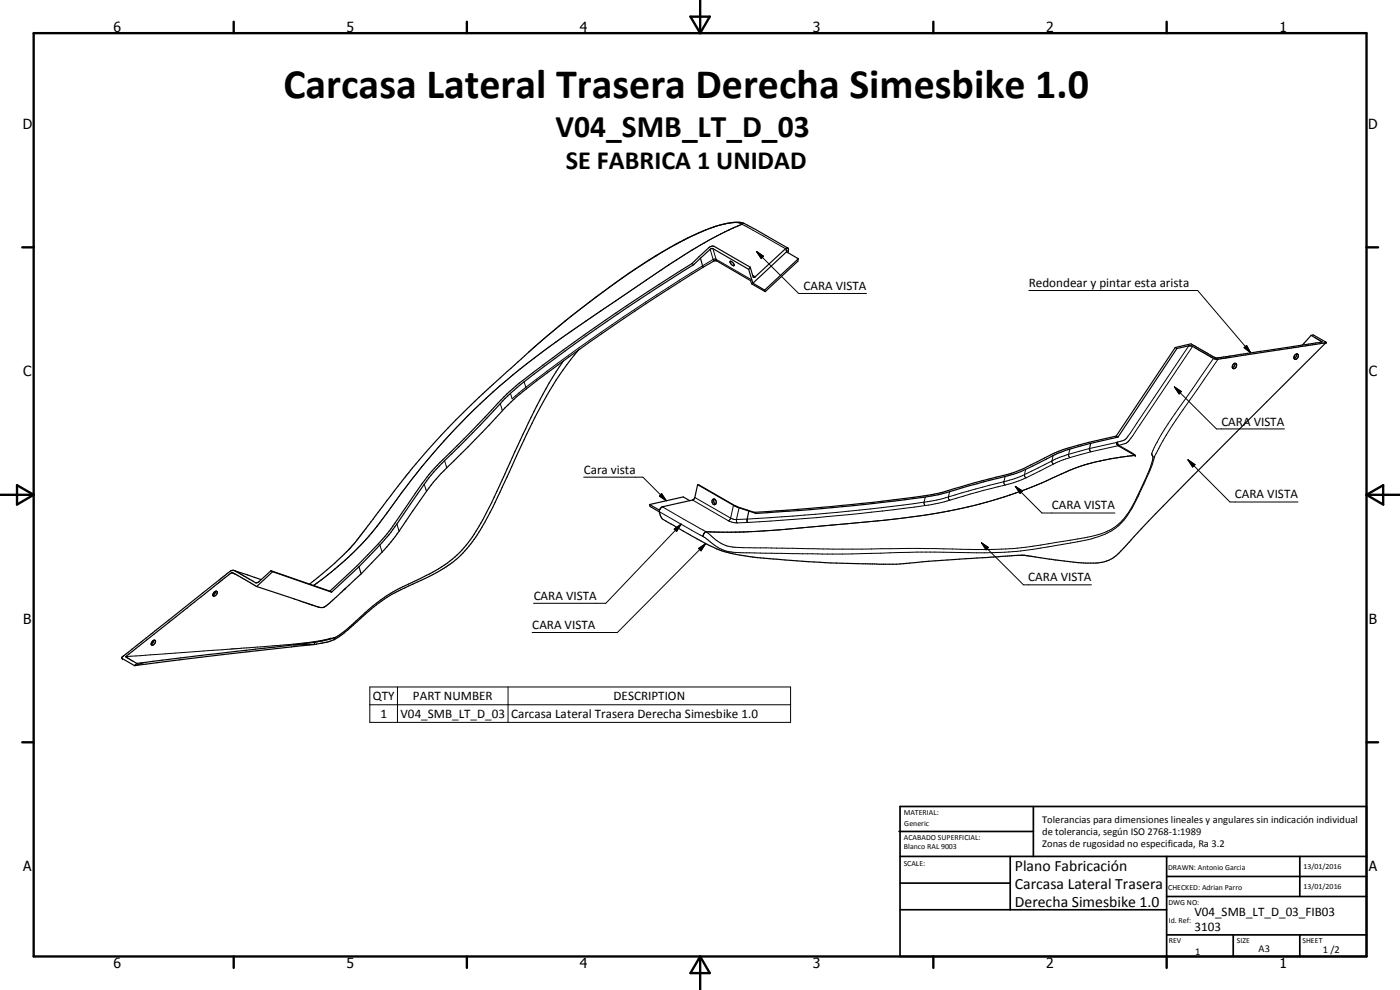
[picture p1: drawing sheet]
<svg xmlns="http://www.w3.org/2000/svg" width="420mm" height="297mm" viewBox="0 0 420 297" stroke-linecap="round" stroke-linejoin="round" font-family="sans-serif">
<g fill="none" stroke="#000" stroke-width=".35">
<path d="M207.7 79.1a555.1 555.1 0 0 0-53.7 37.5l-2.8 2.5-9.8 10.4-8.5 8.4a60.7 60.7 0 0 0-10.3 13.1 86.7 86.7 0 0 1-15.4 18.8l-8.2 7.6M207.7 79.1l.5 .3M207.7 79.1l5.1-4.8 1.2-.5 11.2 6.4M208.2 79.4l-6.6 4.2a604 604 0 0 0-45.4 31.8l-4.6 4.1a367.6 367.6 0 0 1-19 19.6l-3.9 4.3-5.5 7.9a85.9 85.9 0 0 1-15.5 18.8M210.2 77.5l-2 1.9M210.2 77.5l3.1-2.8 .5-.2 10.9 6.3M210.2 77.5l.8 2.7M219.1 78.4a1.4 1.4 0 0 1 1.2 1.3l-.8-.3-.4-.5zM235.9 75.1h.2l-.1 .5M236 75.6l-10 9.4M236 75.6l3.6 2M236 75v.1"/>
<path d="M236.4 74.4l-.6 .1-9.3 8.7-.5-.1-.8-2.9M236.4 74.4l-11.4-6.5a7.4 7.4 0 0 0-6.7-.9 64.2 64.2 0 0 0-19.5 8.5 266.1 266.1 0 0 0-29.3 20.9 497.6 497.6 0 0 0-37.2 34.3 303.2 303.2 0 0 0-21.4 26.5l-4.4 5.7-1.9 2.1a103.2 103.2 0 0 1-11.7 10.3M236.4 74.4l.2 .2-.1 1.2M239.6 77.6l-10.1 9.4M239.6 77.6l-.2 .8-9.8 9.1M211 80.2l3.3-1.9h.8l10.1 5.9 .4 1 4 2.3M211 80.2a601.4 601.4 0 0 0-55.9 38.8l-3.5 3.3-13.2 13.8a70 70 0 0 0-10.4 11.3l-10.6 15.2-9 9.6M224.7 80.8l1.3 4.2M225.2 80.2l-.5 .6M226 85l3.5 2M229.5 87l.1 .5M169.1 108.3a163.9 163.9 0 0 0-13.8 25.6l-7.8 17-2.6 5.1a35.9 35.9 0 0 1-18.7 17.6 56.9 56.9 0 0 0-20.6 13.9l-3.4 2.8-1.9 1.1"/>
<path d="M173.6 105a116.4 116.4 0 0 0-17.1 28.5l-4.4 9.7a120.5 120.5 0 0 1-9.3 18 34.9 34.9 0 0 1-16.4 12.9l-1.2 .6a52.1 52.1 0 0 0-18.7 12.4l-1.1 1a21.8 21.8 0 0 1-5.2 3.8M352.7 104.3l-17.7 26.6M352.7 104.3l.5 .3M353.2 104.6l-17.7 26.5M370.2 109.3a.53 .53 0 0 1 .5-.3 .53 .53 0 0 1 .4 .3 .84 .84 0 0 1-.2 1 .84 .84 0 0 1-1 .1l-.1-.4zM370.6 109l-.1 .8-.6 .5M388.7 106.5l.3-.3a.75 .75 0 0 1 .7 .7 .75 .75 0 0 1-.5 .8 .62 .62 0 0 1-.9-.2 .62 .62 0 0 1 .3-.9zM389.2 106.2l-.2 .8-.6 .5M393.5 100.6l3.3 2-31 4.7a3.6 3.6 0 0 1-2.8-.9l-5.5-3.2-4.8 1.1M393.5 100.6l.7-.1 3.8 2.3a2449.8 2449.8 0 0 0-57.6 58.2l-1.5 1.7a20.7 20.7 0 0 1-6.1 5.4l-3.3 .8-3.6 .1-9.1-1-10.3-1.4-25.9 1.7a133 133 0 0 1-19.5 .9l-18.5-.7-15.4-1.2-5.9-.9a33.5 33.5 0 0 1-12.8-5.1l-8.7-5a3.2 3.2 0 0 1-1.9-3.1v-.1M393.5 100.6l-2.6 2.9M397.9 102.8l-29.4 4.5a6.4 6.4 0 0 1-4.8 0l-6-3.5h-.9l-3.6 .8"/>
<path d="M327.4 133a51.6 51.6 0 0 0-15.5 5.8 44.2 44.2 0 0 1-14.6 5.2l-6.3 1.7a76.4 76.4 0 0 1-19.4 4.2 643.9 643.9 0 0 1-41.4 3.9l-3.3 .3M327.4 133l-.4 1.9 .4 .7M335 130.9l.5 .2M335 130.9l-8.2 1.8a56.9 56.9 0 0 0-17.5 6.8 40.4 40.4 0 0 1-12.5 4.2l-13.9 4-5.7 1.1-15.4 1.9-12.6 1.3-22.9 1.7M335.1 132.8l.3 .8 5.3 3.1M335.5 131.1l-8.1 1.9M194.9 151.4l3 1.7M194.9 151.4l.2 .6 2.8 1.6M207 150.2l-1.9-1.1-10.2 2.3M209.4 145.4l10.9 6.3 6.6 2.4M209.4 145.4l11.5 6.5 5.4 1.8M209.4 145.4l-.9 4-.4 .5-9.3 2.2-.6 .4-.3 .6"/>
<path d="M213.9 149.9l.3-.2a.83 .83 0 0 1 .8 .9 .83 .83 0 0 1-.8 .8l-.5-.7zM214.4 149.7a1.04 1.04 0 0 0 .3 1.6M224.7 153.3l-.5 2.6 .2 .9M226.3 153.7l.6 .4M64.2 177.7l.7-.3a.85 .85 0 0 1 0 1 .85 .85 0 0 1-1 .3zM64.7 177.4l-.2 .7-.6 .4M70.3 171.2l8.1 2.7M77 176l-6.7-4-.6-.3-.3 .2-31.7 25.1 3.4 2.1M81.3 171.2l-3.7 3.4-.6 .3-5.5-3.1a2.01 2.01 0 0 0-2.4-.4l-32.5 25.8v.3l3.8 2.2M81.3 171.2l.5 .3M81.3 171.2l17.7 6.2M81.8 171.5l-4.8 4.5"/>
<path d="M81.8 171.5l17.7 6.2M99 177.4l.5 .3M107.7 170.1l-8.2 7.6M107.7 170.1l.7 2.1M108.4 172.2l-10 9.2a2.39 2.39 0 0 1-2.7 .8l-18.7-6.2M40.5 199.7h-.1M40.6 199.5l-.1 .2M41.1 199.1l-.7 .6M43.2 198.8l-2.1 .3M43.2 198.8l-2.7 .9M45.8 192.3a.47 .47 0 0 1 .7-.2 .47 .47 0 0 1 .1 .7 .81 .81 0 0 1-1.2 .7l.1-.7zM46.2 192.1l-.3 .7-.5 .4"/>
<path d="M88 193.5l-44.8 5.3M94.3 193.4l-6.3 .1M94.3 193.4l-27.2 3-26.6 3.3M94.5 192.7l-.2 .7M100.2 191.9l-2 .8-3.9 .7M100.3 191.4l-5.4 1.3-6.9 .8M100.3 191.4h.2l-.3 .5M100.4 191.4l-.2 .5"/>
</g>
<g fill="none" stroke="#000" stroke-width=".3">
<path d="M208.9 74.3l-8.2 5.1-15.8 10.8M210.1 73.6l-9.3 5.9-15.9 10.7M211.4 72.9l-1.3 .7M212.5 72.2l-1.2 .7M213.1 74.8l.9 3.1M213.9 74.6l1 3.2M214 77.9l-13.4 8.3a622.5 622.5 0 0 0-42.8 30M214 77.9l.2 .5M214.9 77.8l-.9 .1M214.9 77.8l10.7 6.2M214.9 77.8l.2 .5M215 70.9l-1.2 .6"/>
<path d="M220.1 68.4l-6.3 3.1-3.7 2.1M222.7 67.2l-1.4 .6M222.7 67.3l-6.5 2.9M222.7 67.3l13 7.3M222.7 67.2v.1M222.7 67.2l-.8-.3a16.4 16.4 0 0 0-8.8 1.6l-2.2 1a135 135 0 0 0-28 16.7l-11.5 8.7-12.7 10.8M223.3 67l-.6 .2M223.3 67.1l-.6 .2M227 75.4l2.1 1.5-.6 .7zM227 75.4l12.7 12.7h20.3M173.6 97.9l-4.5 3.1M173.6 97.9l-9 6.3"/>
<path d="M175.8 96.4l-2.2 1.5M180.4 93.3l-6.8 4.6M184.9 90.2l-4.6 3.1M225.9 82.6l.7 .5M308.8 87.2h50.6l16 18.7M146 119.4l-3.9 3.6M147.9 117.6l-1.9 1.8M152 114.2l-4.1 3.4M157.3 114.6l.5 1.6M157.8 116.2l.2 .5M157.8 116.2l-4.1 3.5-.5-1.7M158.1 109.1l-6.2 5.1"/>
<path d="M158.2 109.1l-6.2 5.1M162.5 105.8l-4.4 3.3M166.9 102.6l-6.6 4.8M352.5 116.1l2 1.4-.6 .7zM352.5 116.1l12.6 12.6h20.4M356.8 103.8l-18.3 27.1a3.4 3.4 0 0 1-3.1 1.7M357.9 103.9l-17.1 25.6a8.7 8.7 0 0 1-3.1 3.6l-1.9 .5M364.2 107.5l-6.3 9.1a128.9 128.9 0 0 0-11.5 17.7l-.4 .8a1.26 1.26 0 0 0 0 1.8v.4a71.3 71.3 0 0 1-6.6 15.3 16.1 16.1 0 0 1-11.9 8.4l-4.1 .7a192.6 192.6 0 0 1-22.8 3.1l-7.3 .1-17.9-.4-25.4 .3-18.4-.4a76.5 76.5 0 0 1-13.2-.5l-2.9-1.4-3.6-2.9M365.6 107.7l-6.3 9.2a118.5 118.5 0 0 0-12.8 20.2 93.5 93.5 0 0 1-8.4 17.9 17.4 17.4 0 0 1-10.5 6.7l-4.2 .9a164.4 164.4 0 0 1-21.8 3.1l-8.5 .2-17.9-.2a703.6 703.6 0 0 1-56.2-.1 11.7 11.7 0 0 1-6.2-3.3l-1.8-1.3M373.4 104.3l.7-.6 1.3 2.2zM128.2 138.1l-3.2 3.9M128.3 138.1l-3.2 3.9"/>
<path d="M133.4 138.2l.7 2.2M134.9 130.4l-1.7 1.9M135 130.4l-6.8 7.7M142.1 123l-3.6 3.7M142.2 123l-7.3 7.4M150.1 121.1l.7 2.1M315.7 138.3l-8.2 4.1M315.7 138.3l.1 .6 .4 .3M316 136.7l-.3 1.6M316.2 139.2l-8.3 4.2M320.7 136.3v.6l.4 .4M320.7 136.3l-2.7 .9-2.3 1.1"/>
<path d="M321.1 134.7l-.4 1.6M321.1 137.3l-4.9 1.9M325.5 139.4l-3.2 1.2M325.6 139.5l-3.4 1.1M327.4 139l-1.9 .4M329.2 138.5l-.9 .2M329.3 138.5l-3.7 1M332.1 137.9l-2.9 .6M332.2 137.9l-1 .2M333.2 137.7l-1.1 .2M334.2 137.5l-1 .2M335.4 132.6l.1 .6 .3 .4"/>
<path d="M335.4 132.6l-8.4 2-6.3 1.7M335.8 133.6l-8.4 2-6.3 1.7M335.8 133.6l4.9 3M338.4 136.9l-4.2 .6M340.7 136.7h.1M340.7 136.7l-6.5 .8M340.7 136.7h-1.2M345.9 136.7h.1M356.5 138l2.1 1.4-.7 .7zM356.5 138l12.6 12.6h20.4M112.4 158.8l-4.2 4.8a94.1 94.1 0 0 1-11.9 10.5M112.4 158.8a75.2 75.2 0 0 1-11.9 11.9"/>
<path d="M116.2 153.9l-3.8 4.9M119.1 157.2l.7 2.1M123.5 143.9l-4.5 6M123.5 143.9l-11.1 14.9M125.1 142l-1.6 1.9M127.3 145.3l.7 2.1M175.2 143.2h17.7l7.1 7M197.9 153.5l13.1 7.5M198.6 148.1l1.4 2.1-2.1-1.4zM198.8 152.1l13.1 7.4M202.3 158.7l2.1-1.4-1.3 2.1zM204.4 157.3l-22.6 23.7h-21.7"/>
<path d="M207.8 150l10.8 6.3M208.5 149.3l10.8 6.1M211.9 159.6h12.5M211.9 159.5l5.1 .2M211.9 159.5l-.6 .5M211.9 159.5v.1M211.9 159.6l-.6 .5M218.6 156.3l1.3 .4 1.4 .2M219.3 155.4l1.7 .5M219.3 155.4l-.7 .9M220.1 151.6l-.8 3.8M220.8 159.6l-1.3 .1"/>
<path d="M221 155.9l.3 1M221.8 152.4l-.8 3.5M224.4 159.6l-3.6 .1M226.8 159.5l-2.4 .1M229.2 159.3l-3.6 .2M236 158.8l-6.9 .5M249.7 157.5l-15.9 1.5-7 .4M249.7 157.6l-9.1 .8M254.2 157.1l-4.5 .4M265.5 156.1l-2.2 .2M265.5 156.1l-15.8 1.5M277.3 150.7l.4 1"/>
<path d="M277.3 150.7a625 625 0 0 1-56.3 5.2M277.7 151.7l-12.9 1.6-19.8 2-23.7 1.6M277.7 149.1l-.4 1.6M282.7 153.7l-10.6 1.6-6.6 .8M285 147.5l-.4 1.8 .5 .8M301.3 144.5l-8.5 2.2-9.9 2.9-5.6 1.1M301.3 144.5v.6l.4 .4M301.4 149.1a161.5 161.5 0 0 1-31.5 6.5M301.4 149.1l-9 2.5-7.7 1.7M301.7 145.5l-8.5 2.2a96.9 96.9 0 0 1-13.6 3.7l-1.9 .3M301.7 143l-.4 1.5M304.7 145.9l2.2 1.4-.8 .7z"/>
<path d="M304.7 145.9l8 8h21.9M307.5 142.4v.6l.4 .4M307.5 142.4l-2.9 1.2-3.3 .9M307.8 140.8l-.3 1.6M307.9 143.4l-3.7 1.4-2.5 .7M309.5 146.2l-8.1 2.9M311.1 145.5l-9.7 3.6M312.7 144.9l-1.6 .6M318.5 142.2l-5.9 2.7M318.5 142.2l-5.8 2.7M321.4 140.9l-2.9 1.3M322.2 140.6l-3.7 1.6"/>
<path d="M322.3 140.6l-.8 .3M69.4 171.9l1.3 .4M76.6 174.8l.2 .1M94.6 175.3l-.5 .3M95.2 174.9l-1.1 .8M95.2 174.9l-.5 .4M96.3 174.1l-1.1 .8M114 163.5l.7 2.2M209.7 164.5l2.1-1.4-1.4 2.2zM211 160.6v.4M211.1 160.4l-.1 .6M211.3 160l-.2 .4"/>
<path d="M211.3 160.1l-.2 .3M211.8 163.1l-26.5 26.7h-25.6M294.5 162.9l2.1 1.4-.7 .7zM294.5 162.9l12.7 12.6h20.4M99.3 191.4l-3.3 .9-9.4 1.1-48.9 3.6M111 206.1h126.3v10.6h-126.3zM111 211.5h126.3M119.3 206.1v10.6M152.5 206.1v10.6"/>
</g>
<g fill="#000">
<circle cx="398" cy="102.8" r=".18"/>
<circle cx="327" cy="134.6" r=".18"/>
<circle cx="36.7" cy="197.6" r=".18"/>
</g>
<g fill="none" stroke="#000" stroke-width=".71">
<path d="M10.1 9.9h400v277.1h-400zM70.1 6.5v3.4M140.1 6.5v3.4M207.2 5h5.8l-2.9 4.9zM210.1 0v9.9M280.1 6.5v3.4M350.1 6.5v3.4M6.7 74.2h3.4M410.1 74.2h3.5M.1 148.5h10M5.1 145.6l5 2.9-5 2.9zM410.1 148.5h10"/>
<path d="M410.1 148.5l5-2.9v5.8zM6.7 222.7h3.4M410.1 222.7h3.5M70.1 287v3.4M140.1 287v3.4M210.1 287v10M210.1 287l2.9 5h-5.8zM280.1 287v3.4M350.1 287v3.4"/>
</g>
<g fill="none" stroke="#000" stroke-width=".51">
<path d="M269.8 249.5h40.3M270.1 242h140v45h-140zM270.1 257h140M303.2 257v16M310.1 242v15M350.1 257v30M390.1 257v12M270.1 265h33.1M270.1 273h80M350.1 269h60M350.1 263h60M350.1 280.5h60"/>
<path d="M370.1 280.5v6.5M390.1 280.5v6.5"/>
</g>
<path d="M227 75.4l2.1 1.5-.6 .7zM352.5 116.1l2 1.4-.6 .7zM373.4 104.3l.7-.6 1.3 2.2zM356.5 138l2.1 1.4-.7 .7zM198.6 148.1l1.4 2.1-2.1-1.4zM202.3 158.7l2.1-1.4-1.3 2.1zM304.7 145.9l2.2 1.4-.8 .7zM209.7 164.5l2.1-1.4-1.4 2.2zM294.5 162.9l2.1 1.4-.7 .7z" fill="#000"/>
<text font-size="12.6" x="85" y="29.5">Carcasa Lateral Trasera Derecha Simesbike 1.0</text>
<text font-size="9.4" x="166.7" y="41.2">V04_SMB_LT_D_03</text>
<text font-size="7.9" x="169.8" y="50.8">SE FABRICA 1 UNIDAD</text>
<g font-size="4.7">
<text x="304.6" y="261.2">Plano Fabricación</text>
<text x="304.6" y="266.6">Carcasa Lateral Trasera</text>
<text x="304.6" y="272">Derecha Simesbike 1.0</text>
</g>
<g font-size="4.2">
<text x="34" y="9.6">6</text>
<text x="104" y="9.6">5</text>
<text x="174" y="9.6">4</text>
<text x="244" y="9.6">3</text>
<text x="314" y="9.6">2</text>
<text x="384" y="9.6">1</text>
<text x="6.8" y="38.7">D</text>
<text x="410.6" y="38.7">D</text>
<text x="7" y="112.9">C</text>
<text x="410.8" y="112.9">C</text>
<text x="7" y="187.1">B</text>
<text x="410.8" y="187.1">B</text>
<text x="7" y="261.4">A</text>
<text x="410.8" y="261.4">A</text>
<text x="34" y="290.4">6</text>
<text x="104" y="290.4">5</text>
<text x="174" y="290.4">4</text>
<text x="244" y="290.4">3</text>
<text x="314" y="290.4">2</text>
<text x="384" y="290.4">1</text>
</g>
<g font-size="3.9">
<text x="241.2" y="87">CARA VISTA</text>
<text x="308.7" y="86.1">Redondear y pintar esta arista</text>
<text x="366.6" y="127.7">CARA VISTA</text>
<text x="175.2" y="142.2">Cara vista</text>
<text x="370.6" y="149.6">CARA VISTA</text>
<text x="315.7" y="152.9">CARA VISTA</text>
<text x="308.6" y="174.4">CARA VISTA</text>
<text x="160.2" y="180">CARA VISTA</text>
<text x="159.8" y="188.8">CARA VISTA</text>
<text x="111.9" y="210.1">QTY</text>
<text x="114.2" y="215.3">1</text>
<text x="120.2" y="215.4">V04_SMB_LT_D_03</text>
<text x="123.9" y="210.1">PART NUMBER</text>
<text x="153.4" y="215.4">Carcasa Lateral Trasera Derecha Simesbike 1.0</text>
<text x="184.1" y="210.1">DESCRIPTION</text>
<text x="358.5" y="275">V04_SMB_LT_D_03_FIB03</text>
<text x="358.5" y="279.4">3103</text>
</g>
<g font-size="3.1">
<text x="312.7" y="246.8">Tolerancias para dimensiones lineales y angulares sin indicación individual</text>
<text x="312.7" y="250.4">de tolerancia, según ISO 2768-1:1989</text>
<text x="312.7" y="254">Zonas de rugosidad no especificada, Ra 3.2</text>
<text x="358.7" y="286.5">1</text>
<text x="377.7" y="285.6">A3</text>
<text x="397" y="285.9">1 /2</text>
</g>
<g font-size="2.4">
<text x="271.2" y="244.4">MATERIAL:</text>
<text x="271.3" y="252">ACABADO SUPERFICIAL:</text>
<text x="271.4" y="247.9">Generic</text>
<text x="271.3" y="254.6">Blanco RAL 9003</text>
<text x="271.2" y="259.7">SCALE:</text>
<text x="350.6" y="260.9">DRAWN: Antonio Garcia</text>
<text x="391.2" y="260.6">13/01/2016</text>
<text x="350.6" y="267">CHECKED: Adrian Parro</text>
<text x="391.2" y="266.7">13/01/2016</text>
<text x="350.6" y="271.4">DWG NO:</text>
<text x="350.8" y="276.9">Id. Ref:</text>
<text x="350.8" y="282.8">REV</text>
<text x="371.2" y="282.9">SIZE</text>
<text x="390.9" y="282.9">SHEET</text>
</g>
</svg>
